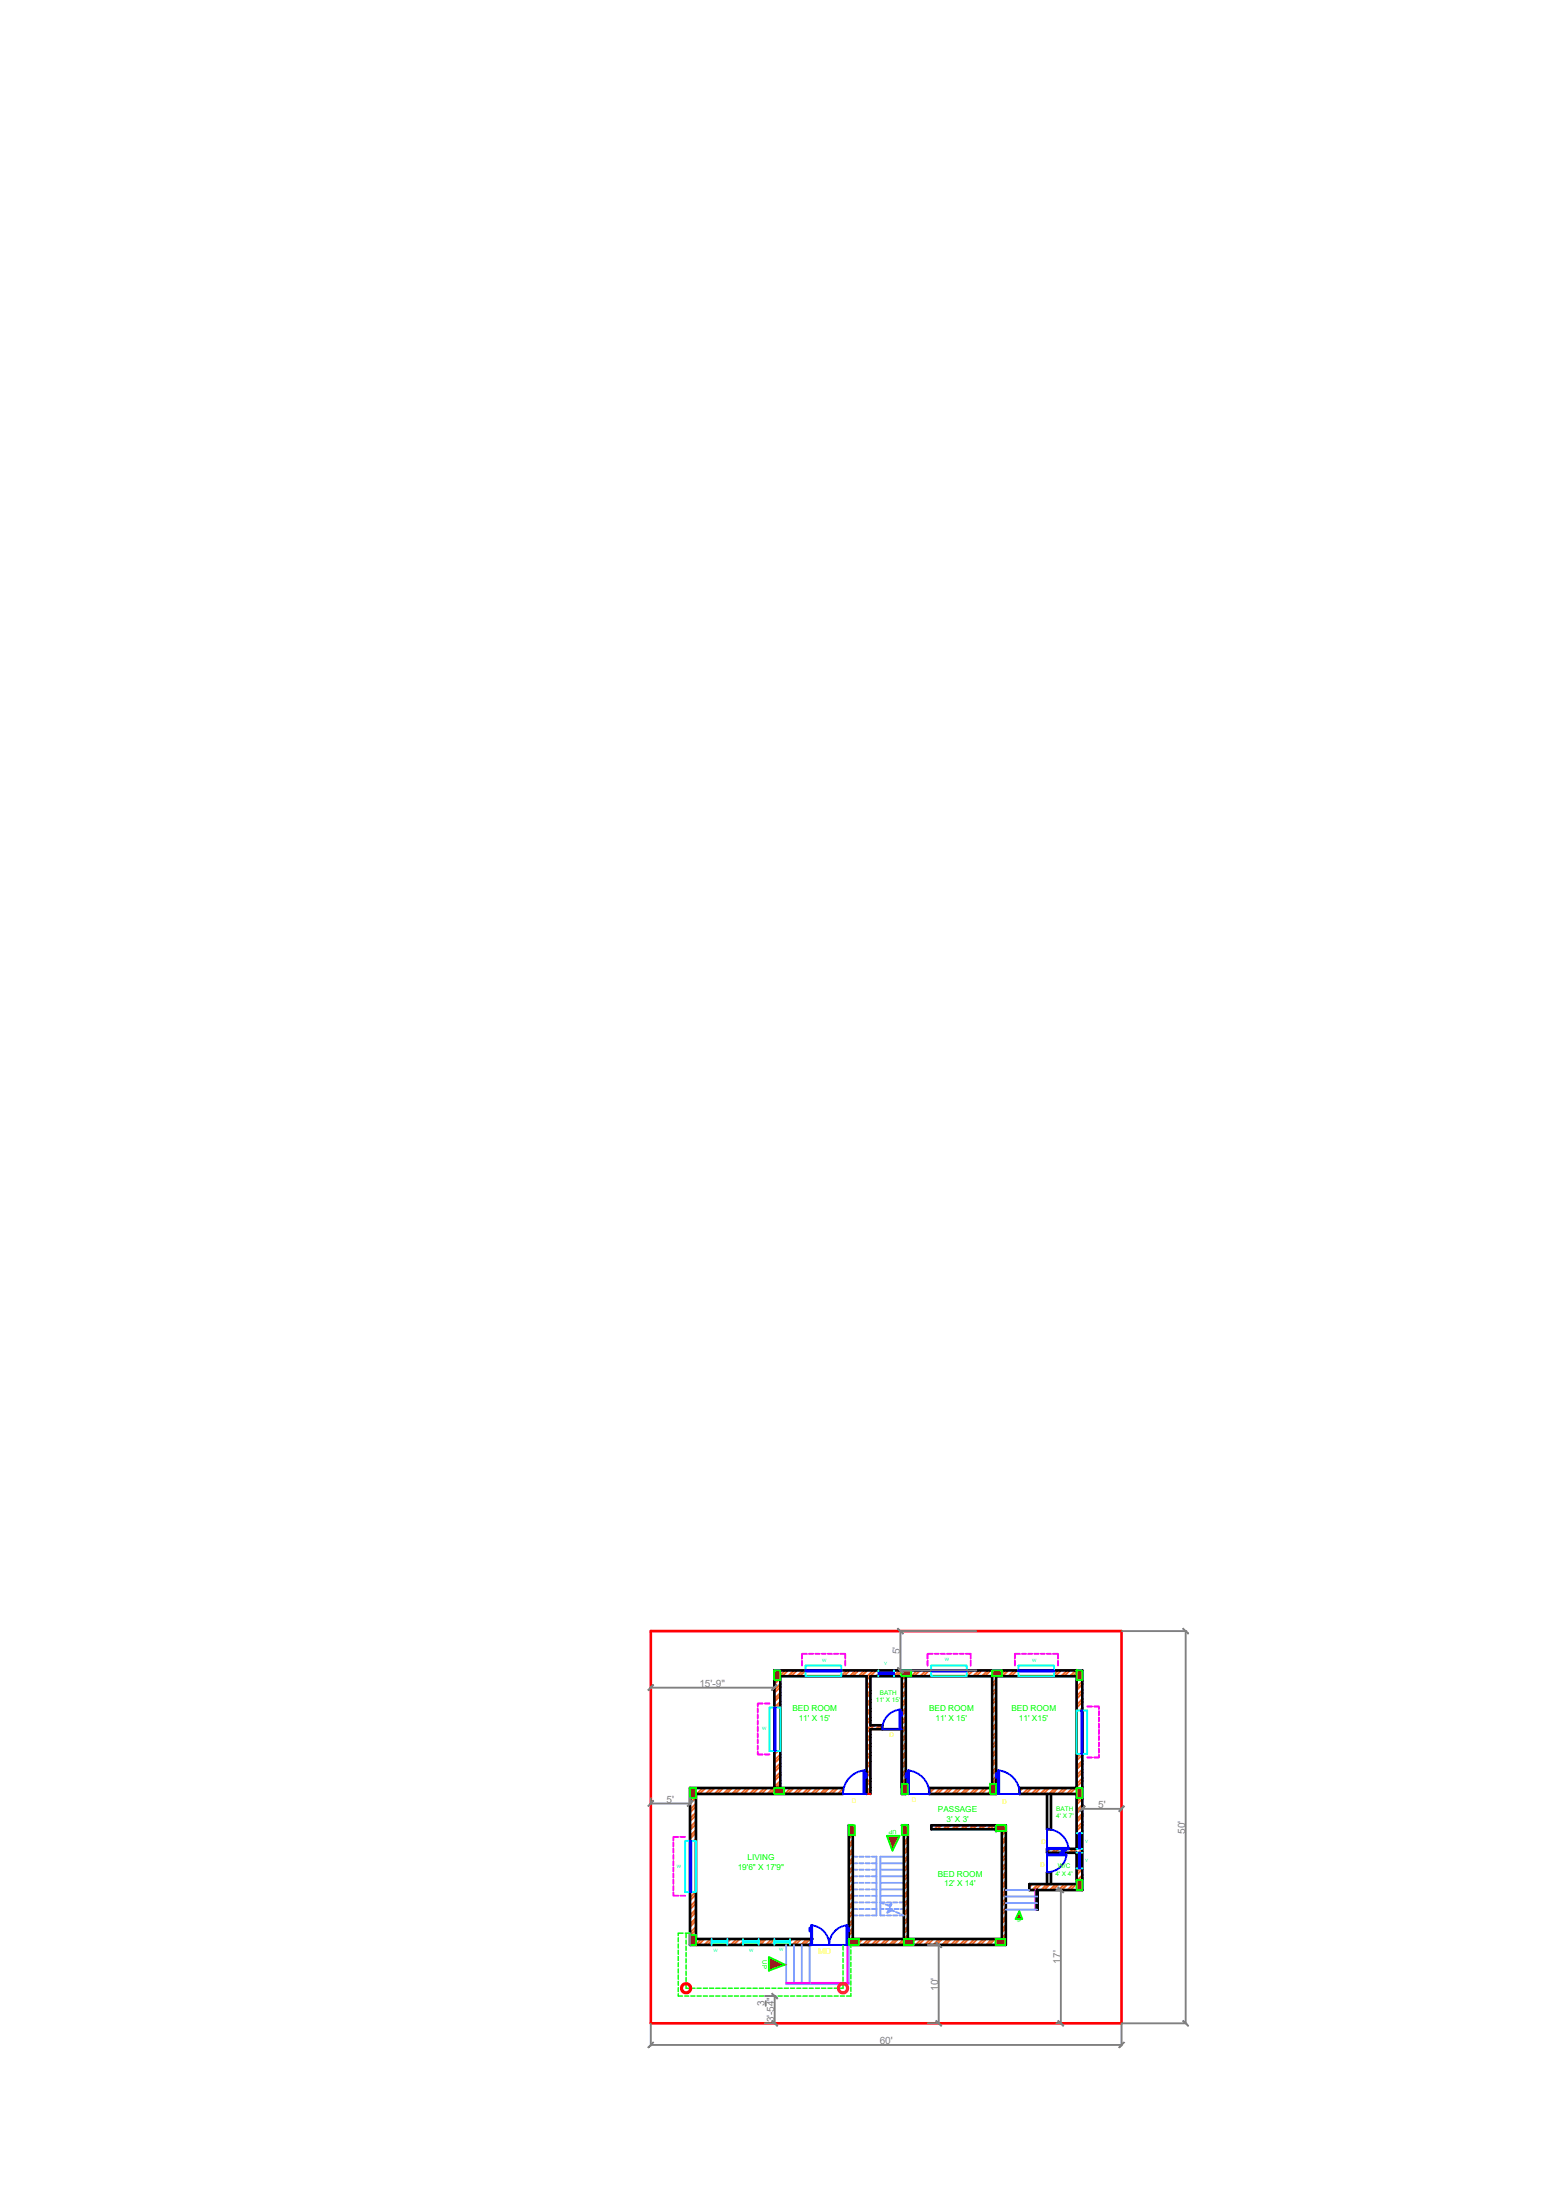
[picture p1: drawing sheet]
<svg xmlns="http://www.w3.org/2000/svg" width="210mm" height="297mm" viewBox="0 0 210 297" stroke-linecap="round" stroke-linejoin="round" font-family="sans-serif">
<!-- layer: 1. WALL -->
<path d="M87.8 220.2h63.6v53h-63.6z" fill="none" stroke="#f00" stroke-width=".36"/>
<!-- layer: 8.TEXT -->
<g fill="none" stroke="#f26722" stroke-width=".25">
<path d="M104.6 236.4l-.1 .1M104.8 225.5l-.3 .3M105 236.4l-.5 .5M105.2 225.5l-.7 .7M105.3 227.4l-.8 .8M105.3 228.6l-.8 .8M105.3 229.8l-.8 .7M105.3 236.9l-.8 .8M105.3 238.1l-.8 .8M105.3 239.3l-.8 .8M105.3 226.6l-.8 .8M105.3 227.8l-.8 .8"/>
<path d="M105.3 229l-.8 .8M105.3 230.2l-.4 .3M105.3 237.3l-.8 .8M105.3 238.5l-.8 .8M105.3 239.7l-.8 .8M106 225.5l-1.5 1.5M106.4 225.5l-.8 .8M107.2 225.5l-.8 .8M107.6 225.5l-.8 .8M108.4 225.5l-.8 .8M108.7 225.5l-.7 .8M114.3 225.5l-.7 .8"/>
<path d="M114.7 225.5l-.8 .8M115.5 225.5l-.8 .8M115.9 225.5l-.8 .8M116.7 225.5l-.8 .8M117.1 225.5l-.8 .8M117.5 227.1l-.5 .5M117.5 228.3l-.5 .5M117.5 229.5l-.5 .5M117.5 230.7l-.5 .5M117.5 231.8l-.5 .6M117.5 234.2l-.5 .5M117.5 235.4l-.5 .5"/>
<path d="M117.5 236.6l-.5 .5M117.5 237.8l-.5 .5M117.5 239l-.5 .5M117.5 227.5l-.5 .5M117.5 228.7l-.5 .5M117.5 229.9l-.5 .5M117.5 231l-.5 .6M117.5 232.2l-.5 .6M117.5 234.6l-.5 .5M117.5 235.8l-.5 .5M117.5 237l-.5 .5M117.5 238.2l-.5 .5"/>
<path d="M117.5 239.4l-.5 .5M117.6 232.9l-.6 .7M117.9 225.5l-.9 .9M118 232.9l-1 1.1M118.3 225.5l-1.3 1.3M118.6 226l-.3 .3M118.8 232.9l-.6 .6M119.1 233l-.5 .5M121.4 225.5l-.7 .8M121.8 225.5l-.8 .8M122.3 227.1l-.6 .5M122.3 228.3l-.6 .5"/>
<path d="M122.3 229.5l-.6 .5M122.3 230.6l-.6 .6M122.3 231.8l-.6 .6M122.3 233l-.6 .6M122.3 234.2l-.6 .5M122.3 235.4l-.6 .5M122.3 236.6l-.6 .5M122.3 237.8l-.6 .5M122.3 239l-.6 .5M122.3 227.5l-.6 .5M122.3 228.7l-.6 .5M122.3 229.9l-.6 .5"/>
<path d="M122.3 231l-.6 .6M122.3 232.2l-.6 .6M122.3 233.4l-.6 .5M122.3 234.6l-.6 .5M122.3 235.8l-.6 .5M122.3 237l-.6 .5M122.3 238.2l-.6 .5M122.3 239.4l-.6 .5M122.6 225.5l-.9 .9M123 225.5l-1.3 1.3M123.8 225.5l-.8 .8M124.2 225.5l-.8 .8"/>
<path d="M125 225.5l-.8 .8M125.4 225.5l-.8 .8M125.7 226l-.3 .3M130.9 225.5l-.4 .5M131.3 225.5l-.7 .8M132.2 225.5l-.9 .8M132.5 225.5l-.8 .8M133.3 225.5l-.8 .8M133.7 225.5l-.8 .8M134.5 226.8l-.6 .5M134.5 228l-.6 .5M134.5 229.2l-.6 .5"/>
<path d="M134.5 230.3l-.6 .6M134.5 231.5l-.6 .6M134.5 232.7l-.6 .6M134.5 233.9l-.6 .5M134.5 235.1l-.6 .5M134.5 236.3l-.6 .5M134.5 237.5l-.6 .5M134.5 238.7l-.6 .5M134.5 239.9l-.6 .5M134.5 227.2l-.6 .5M134.5 228.4l-.6 .5M134.5 229.6l-.6 .5"/>
<path d="M134.5 230.7l-.6 .6M134.5 231.9l-.6 .6M134.5 233.1l-.6 .5M134.5 234.3l-.6 .6M134.5 235.5l-.6 .5M134.5 236.7l-.6 .5M134.5 237.9l-.6 .5M134.5 239.1l-.6 .5M134.5 225.5l-.8 .8M134.9 225.5l-1 1M135.7 225.5l-.8 .8M136.1 225.5l-.8 .8"/>
<path d="M136.9 225.5l-.8 .8M137.3 225.5l-.8 .8M137.5 226.2l-.2 .1M142.8 225.5l-.5 .6M143.2 225.5l-.8 .8M144 225.5l-.8 .8M144.4 225.5l-.8 .8M145.2 225.5l-.8 .8M145.6 225.5l-.8 .8M145.8 236.8l-.5 .5M146.1 225.8l-.8 .8M146.1 227l-.8 .8"/>
<path d="M146.1 228.2l-.8 .8M146.1 229.4l-.8 .8M146.1 230.6l-.3 .3M146.1 237.7l-.8 .8M146.1 238.9l-.8 .8M146.1 226.2l-.8 .8M146.1 227.4l-.8 .8M146.1 228.6l-.8 .8M146.1 229.8l-.8 .8M146.1 236.9l-.8 .8M146.1 238.1l-.8 .8M146.1 239.3l-.8 .8"/>
<path d="M93.7 241.4l-.6 .5M93.9 255.5l-.8 .7M93.9 242.3l-.8 .8M93.9 243.5l-.8 .8M93.9 244.7l-.8 .8M93.9 245.9l-.8 .8M93.9 247.1l-.8 .8M93.9 248.3l-.2 .2M93.9 256.6l-.8 .8M93.9 257.8l-.8 .8M93.9 259l-.8 .8M93.9 242.7l-.8 .8"/>
<path d="M93.9 243.9l-.8 .8M93.9 245.1l-.8 .8M93.9 246.3l-.8 .8M93.9 247.5l-.8 .8M93.9 255.8l-.8 .8M93.9 257l-.8 .8M93.9 258.2l-.8 .8M93.9 259.4l-.8 .8M94.1 241.4l-1 .9M94.9 241.4l-.8 .8M95.2 241.4l-.7 .8M96 241.4l-.8 .8"/>
<path d="M96.4 241.4l-.8 .8M97.2 241.4l-.8 .8M97.6 241.4l-.8 .8M98.4 241.4l-.8 .8M98.8 241.4l-.8 .8M99.6 241.4l-.8 .8M100 241.4l-.8 .8M100.8 241.4l-.8 .8M101.2 241.4l-.8 .8M102 241.4l-.8 .8M102.4 241.4l-.8 .8M103.2 241.4l-.8 .8"/>
<path d="M103.6 241.4l-.8 .8M104.4 241.4l-.8 .8M105.3 240.5l-.8 .7M105.3 240.8l-1.3 1.4M105.5 241.4l-.7 .8M105.9 241.4l-.7 .8M106.7 241.4l-.8 .8M107.1 241.4l-.8 .8M107.9 241.4l-.8 .8M108.3 241.4l-.8 .8M109.1 241.4l-.8 .8M109.5 241.4l-.8 .8"/>
<path d="M110.3 241.4l-.8 .8M110.7 241.4l-.8 .8M111.5 241.4l-.8 .8M111.9 241.4l-.8 .8M112.7 241.4l-.8 .8M113.1 241.4l-.8 .8M113.8 241.5l-.7 .7M113.8 241.9l-.3 .3M114.8 246.5l-.2 .1M115.1 247.3l-.5 .5M115.1 248.5l-.5 .5M115.1 249.7l-.5 .5"/>
<path d="M115.1 250.9l-.5 .5M115.1 252.1l-.5 .5M115.1 253.2l-.5 .6M115.1 254.4l-.5 .6M115.1 255.6l-.5 .6M115.1 256.8l-.5 .6M115.1 258l-.5 .5M115.1 259.2l-.5 .5M115.1 246.5l-.5 .5M115.1 247.7l-.5 .5M115.1 248.9l-.5 .5M115.1 250.1l-.5 .5"/>
<path d="M115.1 251.3l-.5 .5M115.1 252.5l-.5 .5M115.1 253.6l-.5 .6M115.1 254.8l-.5 .6M115.1 256l-.5 .5M115.1 257.2l-.5 .5M115.1 258.4l-.5 .5M115.1 259.6l-.5 .5M117.5 240.2l-.5 .5M117.5 241.3l-.5 .6M117.5 240.6l-.5 .5M117.5 241.8l-.5 .4"/>
<path d="M122.3 240.2l-.6 .5M122.3 241.3l-.6 .6M122.3 240.5l-.6 .6M122.3 241.7l-.5 .5M122.3 246.5l-.3 .3M122.5 247l-.5 .6M122.5 248.2l-.5 .5M122.5 249.4l-.5 .5M122.5 250.6l-.5 .5M122.5 251.8l-.5 .5M122.5 253l-.5 .5M122.5 254.2l-.5 .5"/>
<path d="M122.5 255.3l-.5 .6M122.5 256.5l-.5 .6M122.5 257.7l-.5 .6M122.5 258.9l-.5 .5M122.5 247.4l-.5 .6M122.5 248.6l-.5 .5M122.5 249.8l-.5 .5M122.5 251l-.5 .5M122.5 252.2l-.5 .5M122.5 253.4l-.5 .5M122.5 254.6l-.5 .5M122.5 255.7l-.5 .6"/>
<path d="M122.5 256.9l-.5 .6M122.5 258.1l-.5 .5M122.5 259.3l-.5 .5M125.8 241.4l-.4 .3M125.9 246.5l-.2 .1M126.2 241.4l-.7 .7M126.7 246.5l-.6 .5M126.9 241.4l-.7 .8M127.1 246.5l-.6 .5M127.3 241.4l-.7 .8M127.9 246.5l-.6 .5M128.2 241.4l-.9 .8"/>
<path d="M128.3 246.5l-.6 .5M128.5 241.4l-.8 .8M129.1 246.5l-.6 .5M129.3 241.4l-.8 .8M129.5 246.5l-.6 .5M129.7 241.4l-.8 .8M130.2 246.5l-.5 .5M130.5 241.4l-.8 .8M130.6 246.5l-.5 .5M130.9 241.4l-.8 .8M131.4 246.5l-.5 .5M131.7 241.4l-.8 .8"/>
<path d="M131.8 246.5l-.5 .5M132.1 241.4l-.8 .8M132.6 246.5l-.5 .5M132.9 241.4l-.8 .8M133 246.5l-.5 .5M133.3 241.4l-.8 .8M133.8 246.5l-.5 .5M134.2 246.5l-.5 .5M134.5 241.1l-1.2 1.1M134.5 240.2l-.6 .6M134.5 241.5l-.8 .7M135 246.5l-.5 .5"/>
<path d="M135.4 246.5l-.5 .5M135.8 246.9l-.6 .5M135.8 248.1l-.6 .5M135.8 249.2l-.6 .6M135.8 250.4l-.6 .6M135.8 251.6l-.6 .5M135.8 252.8l-.6 .5M135.8 254l-.6 .5M135.8 255.2l-.6 .5M135.8 256.4l-.6 .5M135.8 257.6l-.6 .5M135.8 258.7l-.6 .6"/>
<path d="M135.8 259.9l-.6 .6M135.8 247.3l-.6 .5M135.8 248.4l-.6 .6M135.8 249.6l-.6 .6M135.8 250.8l-.6 .6M135.8 252l-.6 .5M135.8 253.2l-.6 .5M135.8 254.4l-.6 .5M135.8 255.6l-.6 .5M135.8 256.8l-.6 .5M135.8 258l-.6 .5M135.8 259.2l-.6 .5"/>
<path d="M137.7 241.4h-.1M138.1 241.4l-.5 .4M138.8 241.4l-.7 .8M139.2 241.4l-.8 .8M139.3 254.4l-.4 .4M140 241.4l-.8 .8M140.1 254.4l-.8 .8M140.4 241.4l-.8 .8M140.5 254.4l-.8 .8M141.2 241.4l-.8 .8M141.3 254.4l-.8 .8M141.6 241.4l-.8 .8"/>
<path d="M141.7 249.7l-.4 .3M141.7 254.4l-.8 .8M142.4 241.4l-.8 .8M142.5 249.7l-.5 .5M142.5 254.4l-.8 .8M142.8 241.4l-.8 .8M142.9 249.7l-.5 .5M142.9 254.4l-.8 .8M143.5 249.9l-.3 .3M143.6 241.4l-.8 .8M143.7 249.7l-.2 .1M143.7 254.4l-.8 .8"/>
<path d="M143.8 249.9l-.2 .3M144 241.4l-.8 .8M144.1 249.7l-.2 .2M144.1 254.4l-.8 .8M144.8 241.4l-.8 .8M144.9 249.6l-.5 .6M144.9 254.4l-.8 .8M145.2 241.4l-.8 .8M145.3 249.6l-.5 .6M145.6 247.7l-.3 .3M145.6 248.9l-.3 .3M145.6 251.3l-.3 .3"/>
<path d="M145.6 248.1l-.3 .3M145.6 249.3l-.3 .3M145.6 250.5l-.3 .3M145.6 251.7l-.3 .3M145.8 252.3l-.5 .5M146.1 240.1l-.8 .8M146.1 241.3l-.9 .9M146.1 242.5l-.8 .8M146.1 243.7l-.8 .8M146.1 244.9l-.8 .7M146.1 246l-.8 .8M146.1 247.2l-.3 .3"/>
<path d="M146.1 249.6l-.8 .8M146.1 253.2l-.8 .8M146.1 254.4l-.8 .8M146.1 240.5l-.8 .8M146.1 241.7l-.8 .8M146.1 242.9l-.8 .8M146.1 244.1l-.8 .8M146.1 245.2l-.8 .8M146.1 246.5l-.8 .7M146.1 250l-.1 .2M146.1 252.4l-.8 .8M146.1 253.6l-1.6 1.6"/>
<path d="M146.1 254.8l-.4 .4M93.9 260.2l-.8 .7M93.9 261.4l-.8 .8M93.9 260.6l-.8 .8M93.9 261.8l-.8 .7M94.7 261.8l-.8 .8M95.1 261.8l-.8 .8M95.9 261.8l-.8 .8M96.1 262l-.6 .6M98.2 261.8v.1M98.6 261.8l-.4 .5M99.4 261.8l-.8 .8"/>
<path d="M99.8 261.8l-.8 .8M100.3 262.1l-.5 .5M100.3 262.5l-.1 .1M103 261.8l-.6 .6M103.4 261.8l-.8 .8M104.2 261.8l-.8 .8M104.5 261.9l-.7 .7M107 261.8l-.4 .3M107.7 261.8l-.7 .8M108.1 261.8l-.8 .8M108.9 261.8l-.8 .8M109.3 261.8l-.8 .8"/>
<path d="M109.5 262.5l-.2 .1M115.1 260.4l-.5 .5M115.1 261.6l-.5 .5M115.1 260.8l-.5 .5M115.3 261.8l-.7 .7M116.1 261.8l-.8 .8M116.5 261.8l-.8 .8M117.3 261.8l-.8 .8M117.7 261.8l-.8 .8M118.5 261.8l-.8 .8M118.9 261.8l-.8 .8M119.6 261.8l-.7 .8"/>
<path d="M120 261.8l-.8 .8M120.8 261.8l-.8 .8M121.2 261.8l-.8 .8M122.5 260.1l-.5 .5M122.5 261.3l-1.3 1.3M122.5 260.5l-.5 .5M122.5 261.7l-.9 .9M123.2 261.8l-.8 .8M123.6 261.8l-.8 .8M124.4 261.8l-.8 .8M124.8 261.8l-.8 .8M125.6 261.8l-.8 .8"/>
<path d="M126 261.8l-.8 .8M126.8 261.8l-.8 .8M127.2 261.8l-.8 .8M128 261.8l-.8 .8M128.4 261.8l-.8 .8M129.1 261.8l-.7 .8M129.5 261.8l-.7 .8M130.4 261.8l-.9 .8M130.7 261.8l-.8 .8M131.5 261.8l-.8 .8M131.9 261.8l-.8 .8M132.7 261.8l-.8 .8"/>
<path d="M133.1 261.8l-.8 .8M133.9 261.8l-.8 .8M134.3 261.8l-.8 .8M135.1 261.8l-.8 .8M135.8 261.1l-.6 .6M135.8 262.3l-.3 .3M135.8 260.3l-.6 .6M135.8 261.5l-1.1 1.1"/>
</g>
<!-- layer: 1. WALL -->
<path d="M119.1 233.5v-.6h-1.6v-6.6h4.2v15.9h.6v-15.9h11.6v15.1h-8.5v.8h9.1v-15.9h10.8v15.1h-7.7v.8h7.7v7.4h-4v.6h4v4.2h-6.4v.8h7.2v-29.7h-41.6v15.9M121.7 233.5h-4.2v8.7M105.3 241.4v-15.1h11.7v15.9M113.8 241.4h-20.7v21.2h16.2M113.8 242.2h-19.9v19.6h15.8M121.7 246.5h.8v15.3h12.7v-14.8h-9.5v-.5h10.1v16.1h-21.2v-16.1h.5v15.3h6.9v-15.3M134.5 246.5v.7M140 255.2v2.6zM140 255.2v2.6M141.3 242.2v4.8h.6v-4.8M141.3 254.4v-1.6h.6v1.6M109.5 261.8v.8h-.4" fill="none" stroke="#000" stroke-width=".36"/>
<!-- layer: 9.STAIR -->
<g fill="none" stroke="#7f9fff" stroke-width=".25">
<path d="M115.1 258.6h.6M115.1 257.8h.6M115.1 256.9h.6M115.1 256h.6M115.1 255.1h.6M115.1 254.2h.6M115.1 253.3h.6M115.1 252.4h.6M115.1 251.6h.6M115.1 250.7h.6M116 258.6h.6M116 257.8h.6"/>
<path d="M116 256.9h.6M116 256h.6M116 255.1h.6M116 254.2h.6M116 253.3h.6M116 252.4h.6M116 251.6h.6M116 250.7h.6M116.8 258.6h.6M116.8 257.8h.6M116.8 256.9h.6M116.8 256h.6"/>
<path d="M116.8 255.1h.6M116.8 254.2h.6M116.8 253.3h.6M116.8 252.4h.6M116.8 251.6h.6M116.8 250.7h.6M117.7 250.7h.6v7.9h-.6M117.7 257.8h.6M117.7 256.9h.6M117.7 256h.6M117.7 255.1h.6M117.7 254.2h.6"/>
<path d="M117.7 253.3h.6M117.7 252.4h.6M117.7 251.6h.6M118.8 257.8h.5M118.8 256h3.2M118.8 255.1h3.2M118.8 254.2h3.2M118.8 253.3h3.2M118.8 252.4h3.2M118.8 251.6h3.2M119.4 256.9h-.6l.5 .1M119.5 257.1l.4 .2 .5-.2-.3 .4"/>
<path d="M119.6 257.8h.8M119.7 258.6h.6M119.7 256.9h.6M120 257.8l-.2 .5 .6-.4 .3 .1M120.6 258.6h.5M120.6 256.9h.5M120.7 257.8h.6M121 258.2l.5 .2M121.4 256.9h.6M121.6 257.8h.4M121.7 258.5l.3 .1h-.6M122 250.7h-3.2v7.9h.6"/>
<path d="M135.8 255.2h3.1M135.8 256.1h4.2M135.8 256.9h4.2M135.8 257.8h4.2M106.1 262.6v5.3h8.5v-5.3M107.2 262.6v5.3M108.2 262.6v5.3M109.3 262.6v5.3M111 262.6h3.8"/>
</g>
<!-- layer: 2.DOOR -->
<path d="M113.8 241.4v.8M117 242.2h.5" fill="none" stroke="#f00" stroke-width=".25"/>
<!-- layer: 1. WALL -->
<path d="M139.8 255.2v2.6" fill="none" stroke="#f0f" stroke-width=".36"/>
<!-- layer: 3.WINDOW -->
<g fill="none" stroke="#0ff" stroke-width=".25">
<path d="M103.9 230.5h1.4v5.9h-1.4zM108.7 224.9h4.9v1.4h-4.9zM118.6 225.5v.8M120.7 225.5v.8M125.7 224.9h4.8v1.4h-4.8zM137.5 224.9h4.8v1.4h-4.8zM145.3 230.9h1.5v5.9h-1.5zM92.5 248.5h1.4v7h-1.4zM145.3 249.6h.8M145.3 247.5h.8M145.3 252.3h.8M145.3 250.2h.8"/>
<path d="M93.9 261.8v.8M96.1 262.3h2.1M96.1 261.8v.8M98.2 262.1h-2.1h2.1M98.2 261.8v.8M100.3 261.8v.8M100.3 262.3h2.1M100.3 262.1h2.1M102.4 261.8v.8M104.5 261.8v.8M104.5 262.3h2.1M104.5 262.1h2.1"/>
<path d="M106.6 261.8v.8"/>
</g>
<g fill="none" stroke="#00f" stroke-width=".25">
<path d="M104.5 230.5v5.9M104.7 230.5v5.9M108.7 225.7h4.9M108.7 225.5h4.9M118.6 226h2.1M118.6 225.8h2.1M125.7 225.7h4.8M125.7 225.5h4.8M137.5 225.7h4.8M137.5 225.5h4.8M146 230.9v5.9M146.1 230.9v5.9"/>
<path d="M93.1 248.5v7M93.3 248.5v7M145.6 247.5v2.1M145.6 250.2v2.1M145.8 247.5v2.1M145.8 250.2v2.1"/>
</g>
<!-- layer: 4.CHAJJA -->
<g fill="none" stroke="#f0f" stroke-width=".25">
<path d="M102.3 236.5v.4h.6M102.3 230.6v.6M102.3 231.5v.5M102.3 232.3v.6M102.3 233.2v.5M102.3 234v.6M102.3 234.9v.5M102.3 235.7v.5M102.9 230h-.6v.4M103.2 230h.7M103.2 236.9h.7M108.3 224.2v.7"/>
<path d="M108.9 223.3h-.6v.7M109.2 223.3h.6M110.1 223.3h.5M110.9 223.3h.5M111.7 223.3h.6M112.6 223.3h.5M113.4 223.3h.7v.7M114.1 224.2v.7M125.2 224.2v.7M125.9 223.3h-.7v.7M126.2 223.3h.5M127 223.3h.6"/>
<path d="M127.8 223.3h.6M128.7 223.3h.6M129.5 223.3h.6M130.4 223.3h.6v.7M131 224.2v.7M137 224.2v.7M137.7 223.3h-.7v.7M138 223.3h.5M138.8 223.3h.5M139.6 223.3h.6M140.5 223.3h.5M141.3 223.3h.6"/>
<path d="M142.1 223.3h.7v.7M142.8 224.2v.7M146.8 230.4h.6M146.8 237.3h.6M147.7 230.4h.6v.4M148.3 236.9v.4h-.6M148.3 231v.6M148.3 231.9v.5M148.3 232.7v.6M148.3 233.6v.5M148.3 234.4v.6M148.3 235.3v.5"/>
<path d="M148.3 236.1v.6M90.9 255.5v.5h.7M90.9 248.8v.5M90.9 249.6v.6M90.9 250.5v.5M90.9 251.3v.5M90.9 252.1v.6M90.9 253v.5M90.9 253.8v.6M90.9 254.6v.6M91.6 248h-.7v.5M91.8 248h.7"/>
<path d="M91.8 256h.7"/>
</g>
<!-- layer: 9.STAIR -->
<path d="M106.1 267.7h8.5M114.4 262.6v5.3" fill="none" stroke="#f0f" stroke-width=".25"/>
<g fill="none" stroke="#00f" stroke-width=".25">
<path d="M116.6 239h.1v3.2h-.1zM116.7 239.4h.3v.6h-.1v-.5h-.2M116.7 239a3.2 3.2 0 0 0-2.9 3.2M119.1 233.5h2.6M121.4 230.8h.1v2.7h-.1zM121.5 230.8a2.66 2.66 0 0 0-2.4 2.7M121.5 231.2h.2v.5v-.5h-.2M122.5 239h.2v3.2h-.2zM122.5 239.4h-.2v.6h.1v-.5h.1M122.5 239a3.2 3.2 0 0 1 3 3.2M134.7 239h.2v3.2h-.2zM134.7 239.4h-.2v.6v-.5h.2"/>
<path d="M134.7 239a3.2 3.2 0 0 1 3 3.2M109.5 260h.1v2.6h-.1zM109.5 259.9a2.66 2.66 0 0 1 2.4 2.7 2.66 2.66 0 0 1 2.5-2.7M113.8 242.2h3.2M114.2 260h.2v2.6h-.2zM122.3 242.2h3.2M134.5 242.2h3.1M141.3 250.4h2.7v.1h-2.7zM141.3 249.5h2.9v.2h-2.9zM141.3 247v2.9M141.3 250.2v2.6M141.3 247a2.91 2.91 0 0 1 2.9 2.7"/>
<path d="M143.6 250.4v-.2h-.5h.5v.2M143.8 249.7v.1h-.5v.1h.6v-.2M144 250.3a2.64 2.64 0 0 1-2.7 2.5M109.3 262.6h5.3M109.5 260.3h-.2v.5h.1v-.5h.1M114.4 260.3h.2v.5l-.1-.5h-.1"/>
</g>
<!-- layer: 8.TEXT -->
<g fill="#991b1e" stroke="#991b1e" stroke-width=".13">
<path d="M93.1 241.4l.8 1.3v-1.3zM93.1 241.4l.8 1.3h-.8z"/>
<path d="M104.5 225.5l.8 1.4v-1.4zM104.5 225.5l.8 1.4h-.8z"/>
<path d="M145.3 225.5l.8 1.4v-1.4zM145.3 225.5l.8 1.4h-.8z"/>
<path d="M145.3 253.8l.8 1.4v-1.4zM145.3 253.8l.8 1.4h-.8z"/>
<path d="M145.3 241.4l.8 1.3v-1.3zM145.3 241.4l.8 1.3h-.8z"/>
<path d="M93.1 261.3l.8 1.3v-1.3zM93.1 261.3l.8 1.3h-.8z"/>
<path d="M122 261.8l1.3 .8v-.8zM122 261.8l1.3 .8h-1.3z"/>
<path d="M134.4 261.8l1.3 .8v-.8zM134.4 261.8l1.3 .8h-1.3z"/>
<path d="M133.9 225.5l1.3 .8v-.8zM133.9 225.5l1.3 .8h-1.3z"/>
<path d="M121.7 225.5l1.3 .8v-.8zM121.7 225.5l1.3 .8h-1.3z"/>
<path d="M104.5 241.4l1.4 .8v-.8zM104.5 241.4l1.4 .8h-1.4z"/>
<path d="M121.7 240.9l.8 1.3v-1.3zM121.7 240.9l.8 1.3h-.8z"/>
<path d="M133.7 240.9l.8 1.3v-1.3zM133.7 240.9l.8 1.3h-.8z"/>
<path d="M114.6 246.5l.8 1.3v-1.3zM114.6 246.5l.8 1.3h-.8z"/>
<path d="M121.7 246.5l.8 1.3v-1.3zM121.7 246.5l.8 1.3h-.8z"/>
<path d="M134.5 246.5l1.3 .7v-.7zM134.5 246.5l1.3 .7h-1.3z"/>
<path d="M114.6 261.8l1.3 .8v-.8zM114.6 261.8l1.3 .8h-1.3z"/>
</g>
<g fill="none" stroke="#0f0" stroke-width=".25">
<path d="M104.5 225.5h.8v1.4h-.8zM121.7 225.5h1.3v.8h-1.3zM133.9 225.5h1.3v.8h-1.3zM145.3 225.5h.8v1.4h-.8zM93.1 241.4h.8v1.3h-.8zM104.5 241.4h1.4v.8h-1.4zM114.6 246.5h.8v1.3h-.8zM121.7 240.9h.8v1.3h-.8zM121.7 246.5h.8v1.3h-.8zM133.7 240.9h.8v1.3h-.8zM134.5 246.5h1.3v.7h-1.3zM145.3 253.8h.8v1.4h-.8z"/>
<path d="M145.3 241.4h.8v1.3h-.8zM93.1 261.3h.8v1.3h-.8zM114.6 261.8h1.3v.8h-1.3zM122 261.8h1.3v.8h-1.3zM134.4 261.8h1.3v.8h-1.3z"/>
</g>
<!-- layer: 6.COLUMN -->
<g fill="#991b1e" stroke="#991b1e" stroke-width=".13">
<path d="M119.7 247.9h1.7l-.9 2z"/>
<path d="M137.6 258l.4 1.1h-.9z"/>
<path d="M103.8 264.2l2.1 1.1h-2.1zM103.8 265.3v.8l2.1-.8z"/>
</g>
<path d="M119.7 247.9h1.7l-.9 2zM137.6 258l.4 1.1h-.9zM103.8 264.2l2.1 1.1-2.1 .8z" fill="none" stroke="#0f0" stroke-width=".25"/>
<!-- layer: 12.DIMENSION -->
<g fill="none" stroke="#808080" stroke-width=".25">
<path d="M87.8 227.7v.2M87.8 227.9h16.7M104.5 227.7v.2M121.4 220.2h10.4M121.4 225.5h10.4M121.5 220.2v5.3M151.5 220.2h8.7M160 220.2v53M87.8 242.8v.8M87.8 243.5h5.3M93.1 242.8v.8M142.6 255.2h.7"/>
<path d="M143.2 255.2v18M146.1 244.1v.2M146.1 244.2h5.3M151.4 244.1v.2M87.8 273.2v3M87.8 276.1h63.6M93.1 261v1.6M103.3 273.2h1.4M103.3 269.5h1.4M103.4 270.2v.6M104.6 269.5v3.7M125.2 273.2h1.6"/>
<path d="M125.2 262.6h1.6M126.7 262.6v10.6M142.6 273.2h.7M151.4 273.2v3M151.5 273.2h8.7"/>
</g>
<!-- layer: 0 -->
<g fill="#808080" stroke="#808080" stroke-width=".13">
<path d="M159.7 272.9l.7 .6-.7-.7zM159.7 272.9l.7 .6v.1z"/>
<path d="M159.7 219.9l.7 .7v-.1zM159.7 219.9v-.1l.7 .7z"/>
<path d="M151 276.4l.1 .1 .6-.8zM151.7 275.7l.1 .1-.7 .7z"/>
<path d="M88.2 275.7l-.7 .8 .7-.7zM87.4 276.4l.8-.7-.7 .8z"/>
<path d="M146.4 243.8l-.6 .8 .7-.7zM146.4 243.8l-.6 .8-.1-.1z"/>
<path d="M151 244.5l.1 .1 .6-.8zM151.7 243.8l.1 .1-.7 .7z"/>
<path d="M121.1 219.9l.8 .7v-.1zM121.1 219.9l.1-.1 .7 .7z"/>
<path d="M121.2 225.1l-.1 .1 .8 .6zM121.1 225.2l.8 .6v.1z"/>
<path d="M104.1 228.2h.1l.6-.7zM104.8 227.5h.1l-.7 .7z"/>
<path d="M88.2 227.5l-.7 .7 .7-.7zM87.4 228.2l.8-.7-.7 .7z"/>
<path d="M93.5 243.1l-.7 .7v.1zM93.5 243.1v.1l-.7 .7z"/>
<path d="M88.2 243.1l-.7 .8 .7-.7zM88.2 243.1l-.7 .8-.1-.1z"/>
<path d="M126.3 262.3l.7 .7 .1-.1zM126.3 262.3l.1-.1 .7 .7z"/>
<path d="M126.3 272.9l.8 .6-.7-.7zM126.3 272.9l.8 .6-.1 .1z"/>
<path d="M142.8 254.9l.7 .7 .1-.1zM142.8 254.9l.1-.1 .7 .7z"/>
<path d="M142.8 272.9l.8 .6-.7-.7zM142.8 272.9l.8 .6-.1 .1z"/>
<path d="M104.2 269.2l.7 .7 .1-.1zM104.3 269.1l.7 .7-.8-.6z"/>
<path d="M104.3 272.8l-.1 .1 .8 .6zM104.2 272.9l.8 .6-.1 .1z"/>
</g>
<!-- layer: 10.PORCH -->
<g fill="none" stroke="#0f0" stroke-width=".19">
<path d="M91.6 261.6v.6M91.6 262.5v.5M91.6 263.3v.6M91.6 264.1v.6M91.6 265v.5M91.6 265.8v.6M91.6 266.7v.5M91.6 267.5v.6M91.6 268.4v.5M91.6 269.2v.3h.5M92.2 261h-.6v.4M92.4 269.5h.6"/>
<path d="M92.5 261h.6M92.6 261v.6M92.6 261.9v.6M92.6 262.8v.5M92.6 263.6v.6M92.6 264.5v.5M92.6 265.3v.6M92.6 266.1v.6M92.6 267v.5M92.6 267.8v.6h.4M93.2 269.5h.6M93.2 268.4h.6"/>
<path d="M94.1 269.5h.5M94.1 268.4h.5M94.9 269.5h.6M94.9 268.4h.6M95.8 269.5h.5M95.8 268.4h.5M96.6 269.5h.6M96.6 268.4h.6M97.5 269.5h.5M97.5 268.4h.5M98.3 269.5h.6M98.3 268.4h.6"/>
<path d="M99.1 269.5h.6M99.1 268.4h.6M100 269.5h.5M100 268.4h.5M100.8 269.5h.6M100.8 268.4h.6M101.6 269.5h.6M101.6 268.4h.6M102.5 269.5h.6M102.5 268.4h.6M103.3 269.5h.6M103.3 268.4h.6"/>
<path d="M104.2 269.5h.5M104.2 268.4h.5M105 269.5h.6M105 268.4h.6M105.9 269.5h.5M105.9 268.4h.5M106.7 269.5h.6M106.7 268.4h.6M107.6 269.5h.5M107.6 268.4h.5M108.4 269.5h.6M108.4 268.4h.6"/>
<path d="M109.2 269.5h.6M109.2 268.4h.6M110.1 269.5h.5M110.1 268.4h.5M110.9 269.5h.6M110.9 268.4h.6M111.7 269.5h.6M111.7 268.4h.6M112.6 269.5h.5M112.6 268.4h.5M113.4 269.5h.6M113.8 267.8v.6h-.4"/>
<path d="M113.8 262.6v.7M113.8 263.6v.5M113.8 264.4v.6M113.8 265.2v.6M113.8 266.1v.6M113.8 266.9v.6M114.9 269.1v.4h-.6M114.9 262.6v.4M114.9 263.3v.5M114.9 264.1v.6M114.9 265v.5M114.9 265.8v.5"/>
<path d="M114.9 266.6v.6M114.9 267.5v.5M114.9 268.3v.6"/>
</g>
<g fill="none" stroke="#f00" stroke-width=".25">
<circle cx="92.6" cy="268.4" r=".71"/>
<circle cx="92.6" cy="268.4" r=".54"/>
</g>
<g fill="none" stroke="#ed1f24" stroke-width=".25">
<circle cx="113.8" cy="268.4" r=".71"/>
<circle cx="113.8" cy="268.4" r=".54"/>
</g>
<g font-size="1.4" fill="#808080">
<text x="94.4" y="227.8">15'-9&quot;</text>
<text x="121.5" y="223.4" transform="rotate(-90 121.5 223.4)">5'</text>
<text x="90" y="243.4">5'</text>
<text x="148.3" y="244.1">5'</text>
<text x="160" y="247.6" transform="rotate(-90 160 247.6)">50'</text>
<text x="126.6" y="268.8" transform="rotate(-90 126.6 268.8)">10'</text>
<text x="143.1" y="265.1" transform="rotate(-90 143.1 265.1)">17'</text>
<text x="103.2" y="270.9" transform="rotate(-90 103.2 270.9)">3</text>
<text x="104.5" y="273.1" transform="rotate(-90 104.5 273.1)">3'-54&quot;</text>
<text x="118.8" y="276">60'</text>
</g>
<g font-size="1.1" fill="#0f0">
<text x="107" y="231">BED ROOM</text>
<text x="107.8" y="232.3">11' X 15'</text>
<text x="125.4" y="231">BED ROOM</text>
<text x="126.3" y="232.3">11' X 15'</text>
<text x="136.5" y="231">BED ROOM</text>
<text x="137.5" y="232.3">11' X15'</text>
<text x="126.6" y="244.6">PASSAGE</text>
<text x="127.8" y="245.9">3' X 3'</text>
<text x="100.9" y="251.1">LIVING</text>
<text x="99.6" y="252.4">19'6&quot; X 17'9&quot;</text>
<text x="126.6" y="253.4">BED ROOM</text>
<text x="127.5" y="254.7">12' X 14'</text>
</g>
<text font-size="1.1" fill="#ff0" x="110.5" y="263.8">MD</text>
<g font-size=".9" fill="#0f0">
<text x="118.2" y="229.9">11' X 15'</text>
<text x="118.8" y="228.8">BATH</text>
<text x="142.6" y="244.5">BATH</text>
<text x="142.6" y="245.5">4' X 7'</text>
<text x="142.5" y="253.3">4' X 4'</text>
<text x="142.8" y="252.3">W/C</text>
</g>
<g font-size=".9" fill="#ff0">
<text x="120.1" y="234.5">D</text>
<text x="115" y="243.4">D</text>
<text x="123.1" y="243.3">D</text>
<text x="135.3" y="243.5">D</text>
<text x="140.6" y="249">D</text>
<text x="140.4" y="252.1">D</text>
</g>
<g font-size=".8" fill="#0f0">
<text x="121" y="247.1" transform="rotate(-180 121 247.1)">UP</text>
<text x="102.9" y="264.7" transform="rotate(90 102.9 264.7)">UP</text>
</g>
<g font-size=".6" fill="#0ff">
<text x="111" y="224.4">W</text>
<text x="119.3" y="224.8">V</text>
<text x="127.5" y="224.3">W</text>
<text x="139.3" y="224.4">W</text>
<text x="102.9" y="233.5">W</text>
<text x="146.5" y="248.8">V</text>
<text x="146.5" y="251.4">V</text>
<text x="91.3" y="252.3">W</text>
<text x="96.3" y="263.6">W</text>
<text x="101.1" y="263.5">W</text>
<text x="105.2" y="263.4">W</text>
</g>
<text font-size=".4" fill="#0f0" x="137.3" y="259.5">UP</text>
</svg>
